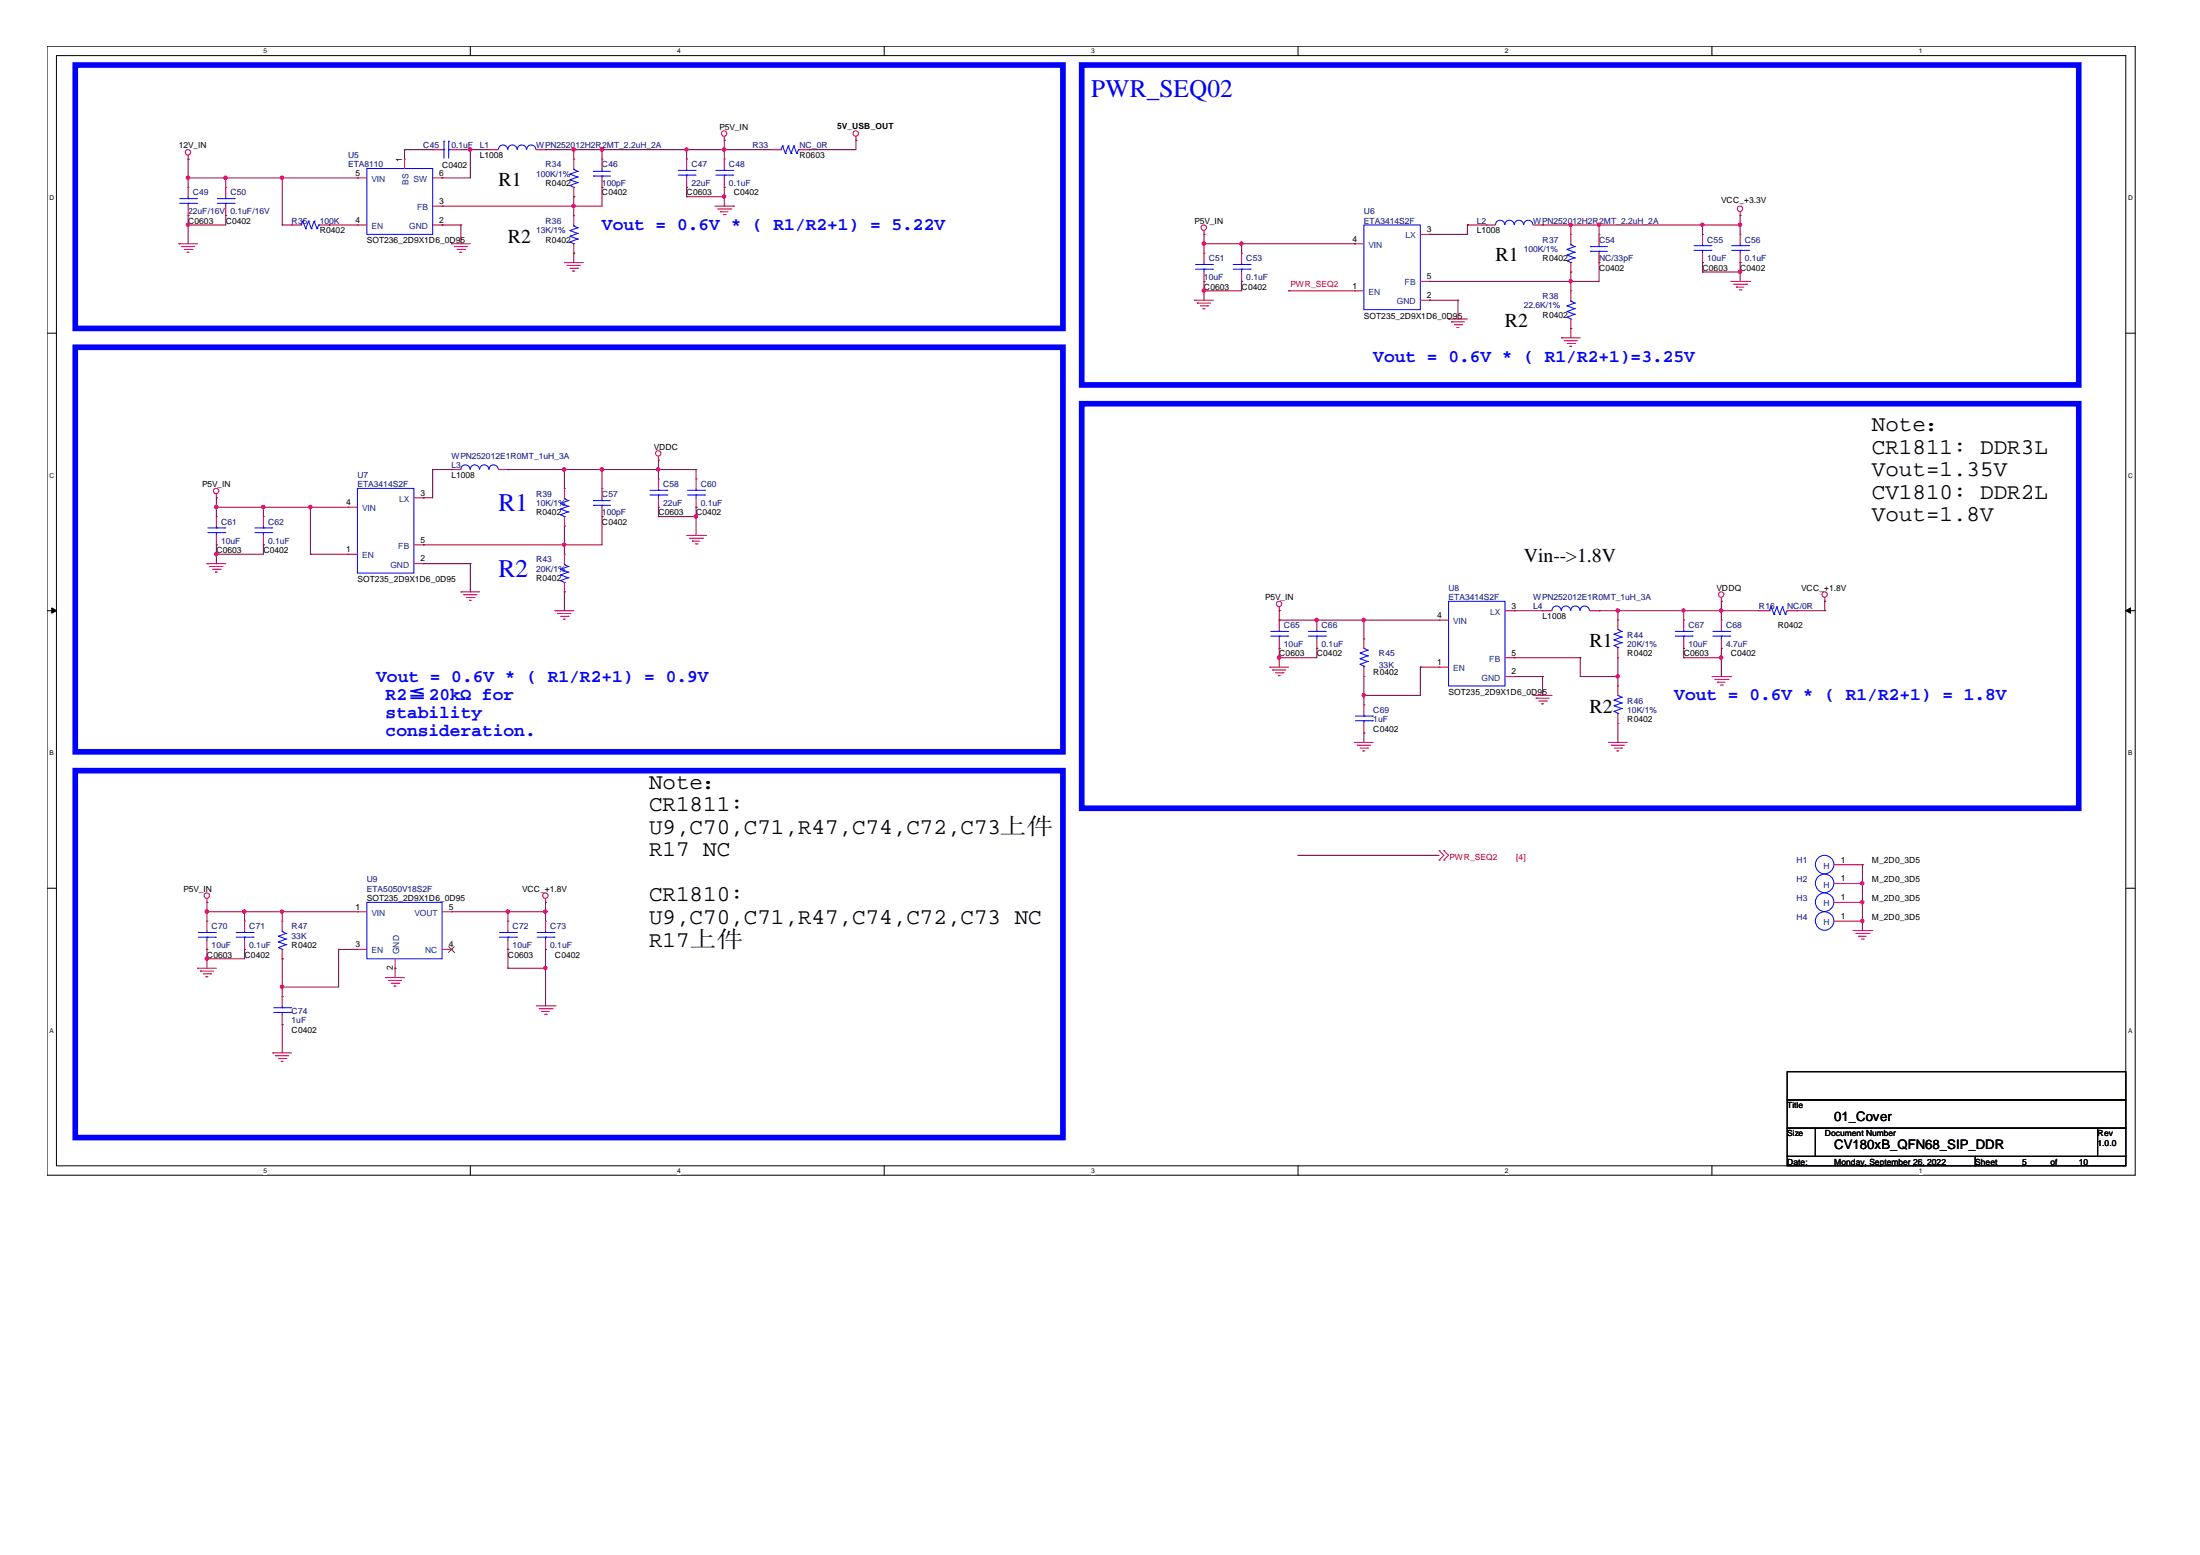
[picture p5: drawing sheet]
<svg xmlns="http://www.w3.org/2000/svg" width="297mm" height="210mm" viewBox="0 0 297 210" stroke-linecap="round" stroke-linejoin="round" font-family="sans-serif">
<path d="M6.3 6.2h282v152.4h-282zM7.6 7.5h279.4v149.9h-279.4z" fill="none" stroke="#000" stroke-width=".14"/>
<g fill="#fff">
<path d="M35.6 6.4h.5v1h-.5z"/>
<path d="M35.6 157.5h.5v1h-.5z"/>
</g>
<path d="M63.5 6.2v1.3M63.5 157.4v1.2" fill="none" stroke="#000" stroke-width=".14"/>
<g fill="#fff">
<path d="M91.4 6.4h.5v1h-.5z"/>
<path d="M91.4 157.5h.5v1h-.5z"/>
</g>
<path d="M119.4 6.2v1.3M119.4 157.4v1.2" fill="none" stroke="#000" stroke-width=".14"/>
<g fill="#fff">
<path d="M147.3 6.4h.5v1h-.5z"/>
<path d="M147.3 157.5h.5v1h-.5z"/>
</g>
<path d="M175.3 6.2v1.3M175.3 157.4v1.2" fill="none" stroke="#000" stroke-width=".14"/>
<g fill="#fff">
<path d="M203.2 6.4h.5v1h-.5z"/>
<path d="M203.2 157.5h.5v1h-.5z"/>
</g>
<path d="M231.1 6.2v1.3M231.1 157.4v1.2" fill="none" stroke="#000" stroke-width=".14"/>
<g fill="#fff">
<path d="M259.1 6.4h.5v1h-.5z"/>
<path d="M259.1 157.5h.5v1h-.5z"/>
<path d="M6.7 26.2h.6v1h-.6z"/>
<path d="M287.4 26.2h.6v1h-.6z"/>
<path d="M6.7 63.7h.6v1h-.6z"/>
<path d="M287.4 63.7h.6v1h-.6z"/>
</g>
<path d="M6.3 45h1.3M287 45h1.3" fill="none" stroke="#000" stroke-width=".14"/>
<g fill="#fff">
<path d="M6.7 101.1h.6v1.1h-.6z"/>
<path d="M287.4 101.1h.6v1.1h-.6z"/>
</g>
<path d="M6.3 82.4h1.3M287 82.4h1.3" fill="none" stroke="#000" stroke-width=".14"/>
<path d="M7 82.1l.6 .3-.6 .4zM287 82.4l.7-.3v.7z" fill="#000" stroke="#000" stroke-width=".14"/>
<g fill="#fff">
<path d="M6.7 138.6h.5v1h-.5z"/>
<path d="M287.4 138.6h.5v1h-.5z"/>
</g>
<path d="M6.3 119.9h1.3M287 119.9h1.3M241.3 144.7h45.7v3.8h-45.7zM241.3 148.5h45.7v3.8h-45.7zM241.3 152.3h3.8v3.8h-3.8zM241.3 156.1h25.4v1.3h-25.4zM245.1 152.3h38.1v3.8h-38.1zM266.7 156.1h20.3v1.3h-20.3zM283.2 152.3h3.8v3.8h-3.8z" fill="none" stroke="#000" stroke-width=".14"/>
<path d="M10.2 8.8h133.3v35.5h-133.3zM146 8.8h134.7v43.2h-134.7zM10.2 46.9h133.3v54.6h-133.3zM146 54.5h134.7v54.6h-134.7zM10.2 104h133.3v49.6h-133.3z" fill="none" stroke="#00f" stroke-width=".76"/>
<g fill="none" stroke="#f00" stroke-width=".14">
<path d="M97.8 18.9h.1M97.8 18.4v.5M115.6 18.9h.1M115.6 18.4v.5M24.1 32.9h.1M24.1 32.9h2.6M24.5 33.3h.1M24.5 33.3h1.8M24.9 33.7h1M25.3 34.1h.1M25.3 34.1h.2M25.4 21.5h.1"/>
<path d="M25.4 25.3h.1M25.4 29.1h.1M25.4 21v.5M25.4 25.3v1.3M25.4 27.8v1.3M25.9 33.7h.1M30.5 25.3h.1M30.5 29.1h.1M30.5 25.3v1.3M30.5 27.8v1.3M39.4 30.4h.1M39.4 30.4h1.2"/>
<path d="M43.2 30.4h1.2M44.4 30.4h.1M48.3 24h.1M48.3 30.4h.1M48.3 30.4h1.2M48.3 24h1.2M54.6 21.5h.1M54.6 21.5v1.2M58.4 20.2h.1M58.4 27.8h1.3M58.4 20.2h1.3M58.4 30.4h1.3"/>
<path d="M58.4 24h1.3M59.7 30.4h.1M59.7 27.8h.1M59.7 24h.1M61 32.9h.1M61 32.9h2.5M61 20.2h1.2M61.3 33.3h.1M61.3 33.3h1.8M61.7 33.7h1M62.1 34.1h.1M62.1 34.1h.3"/>
<path d="M62.2 20.2h.1M62.7 33.7h.1M66 20.2h.1M66 20.2h1.3M72.4 20.2h1.3M73.7 20.2h.1M76.2 35.4h.1M76.2 35.4h2.5M76.6 35.8h.1M76.6 35.8h1.8M77 36.2h1M77.3 36.6h.1"/>
<path d="M77.3 36.6h.3M77.5 34.2h.1M77.5 29.1h.1M77.5 26.6h.1M77.5 21.5h.1M77.5 21.5v1.2M77.5 25.3v1.3M77.5 29.1v1.3M77.5 32.9v1.3M78 36.2h.1M81.3 25.3h.1M81.3 21.5h.1"/>
<path d="M81.3 21.5v1.2M81.3 24v1.3M92.7 21.5h.1M92.7 25.3h.1M92.7 21.5v1.2M92.7 24v1.3M96.5 27.8h2.6M96.9 28.2h1.8M97.3 28.6h.1M97.3 28.6h1M97.7 29h.2M97.8 21.5h.1"/>
<path d="M97.8 25.3h.1M97.8 21.5v1.2M97.8 24v1.3M97.9 29h.1M98.7 28.2h.1M99.1 27.8h.1M104.1 20.2h.1M104.1 20.2h1.3M107.9 20.2h1.3M109.2 20.2h.1M162.6 31.6h.1M162.6 34.2h.1"/>
<path d="M162.6 38h.1M162.6 31.1v.5M162.6 34.2v1.2M162.6 36.7v1.3M167.6 34.2h.1M167.6 38h.1M167.6 34.2v1.2M167.6 36.7v1.3M182.9 39.3h.1M182.9 32.9h.1M182.9 32.9h1.2M182.9 39.3h1.2"/>
<path d="M191.8 38h1.2M191.8 31.6h1.2M193 31.6h.1M193 38h.1M200.7 30.4h.1M200.7 30.4h1.2M207 30.4h1.3M208.3 30.4h.1M212.1 36.7h.1M212.1 31.6h.1M212.1 39.3h.1M212.1 31.6v1.3"/>
<path d="M212.1 35.4v1.3M212.1 39.3v1.2M215.9 35.4h.1M215.9 31.6h.1M215.9 31.6v1.3M215.9 34.2v1.2M229.9 31.6h.1M229.9 35.4h.1M229.9 31.6v1.3M229.9 34.2v1.2M233.7 38h2.5M234.1 38.4h1.7"/>
<path d="M234.4 38.7h.1M234.4 38.7h1.1M234.8 39.1h.3M234.9 29.1h.1M234.9 31.6h.1M234.9 35.4h.1M234.9 28.6v.5M234.9 31.6v1.3M234.9 34.2v1.2M235.1 39.1h.1M235.8 38.4h.1M236.2 38h.1"/>
<path d="M161.3 40.5h.1M161.3 40.5h2.5M161.7 40.9h.1M161.7 40.9h1.7M162.1 41.3h1M162.4 41.7h.1M162.4 41.7h.3M163.1 41.3h.1M191.8 40.5h1.2M193 40.5h.1M195.6 43.1h.1M195.6 43.1h2.5"/>
<path d="M196 43.4h.1M196 43.4h1.7M196.3 43.8h1.1M196.7 44.2h.1M196.7 44.2h.3M197.4 43.8h.1M210.8 45.6h.1M210.8 45.6h2.6M211.2 46h.1M211.2 46h1.8M211.6 46.4h1M212 46.8h.1"/>
<path d="M212 46.8h.2M212.1 44.3h.1M212.1 43.1v1.2M212.6 46.4h.1M27.9 76.1h.1M27.9 76.1h2.6M28.3 76.5h.1M28.3 76.5h1.8M28.7 76.8h1M29.1 77.2h.1M29.1 77.2h.2M29.2 67.2h.1"/>
<path d="M29.2 69.7h.1M29.2 73.5h.1M29.2 66.7v.5M29.2 69.7v1.3M29.2 72.3v1.2M29.7 76.8h.1M35.6 69.7h.1M35.6 73.5h.1M35.6 69.7v1.3M35.6 72.3v1.2M47 74.8h.1M47 68.5h.1"/>
<path d="M47 74.8h1.3M47 68.5h1.3M55.9 76.1h1.2M55.9 67.2h1.2M55.9 73.5h1.2M57.1 76.1h.1M57.1 67.2h.1M57.1 73.5h.1M61 63.4h.1M61 63.4h1.2M62.2 79.9h.1M62.2 79.9h2.6"/>
<path d="M67.3 63.4h1.3M68.6 63.4h.1M76.2 79.9h.1M76.2 74.8h.1M76.2 71h.1M76.2 65.9h.1M76.2 65.9v1.3M76.2 69.7v1.3M76.2 74.8v1.3M76.2 78.6v1.3M81.3 69.7h.1M81.3 65.9h.1"/>
<path d="M81.3 65.9v1.3M81.3 68.5v1.2M88.9 62.1h.1M88.9 64.7h.1M88.9 68.5h.1M88.9 61.6v.5M88.9 64.7v1.2M88.9 67.2v1.3M92.7 72.3h2.5M93.1 72.7h1.8M93.5 73h.1M93.5 73h1"/>
<path d="M93.9 73.4h.2M94 64.7h.1M94 68.5h.1M94 64.7v1.2M94 67.2v1.3M94.1 73.4h.1M94.9 72.7h.1M95.2 72.3h.1M62.6 80.3h.1M62.6 80.3h1.8M63 80.7h1M63.4 81h.1"/>
<path d="M63.4 81h.2M64 80.7h.1M74.9 82.4h.1M74.9 82.4h2.6M75.3 82.8h.1M75.3 82.8h1.8M75.7 83.2h1M76.1 83.6h.1M76.1 83.6h.2M76.7 83.2h.1M171.4 90.1h.1M171.4 90.1h2.6"/>
<path d="M171.8 90.4h.1M171.8 90.4h1.8M172.2 90.8h1M172.6 91.2h.1M172.6 91.2h.2M172.7 82.4h.1M172.7 83.7h.1M172.7 87.5h.1M172.7 81.9v.5M172.7 83.7v1.3M172.7 86.2v1.3M173.2 90.8h.1"/>
<path d="M177.8 83.7h.1M177.8 87.5h.1M177.8 83.7v1.3M177.8 86.2v1.3M184.1 95.1h.1M184.1 98.9h.1M184.1 86.2h.1M184.1 91.3h.1M184.1 86.2v1.3M184.1 90.1v1.2M184.1 95.1v1.3M184.1 97.7v1.2"/>
<path d="M194.3 90.1h.1M194.3 83.7h.1M194.3 90.1h1.3M194.3 83.7h1.3M203.2 91.3h1.3M203.2 82.4h1.3M203.2 88.8h1.3M204.5 91.3h.1M204.5 82.4h.1M204.5 88.8h.1M207 93.9h.1M207 93.9h2.5"/>
<path d="M207.4 94.2h.1M207.4 94.2h1.8M207.8 94.6h1M208.2 95h.1M208.2 95h.2M208.3 82.4h.1M208.3 82.4h1.2M208.8 94.6h.1M214.6 82.4h1.3M215.9 82.4h.1M218.4 83.7h.1M218.4 88.8h.1"/>
<path d="M218.4 92.6h.1M218.4 97.7h.1M218.4 83.7v1.3M218.4 87.5v1.3M218.4 92.6v1.3M218.4 96.4v1.3M227.3 83.7h.1M227.3 87.5h.1M227.3 83.7v1.3M227.3 86.2v1.3M231.1 91.3h2.6M231.5 91.7h1.8"/>
<path d="M231.9 92.1h.1M231.9 92.1h1M232.3 92.5h.2M232.4 81.2h.1M232.4 83.7h.1M232.4 87.5h.1M232.4 80.7v.5M232.4 83.7v1.3M232.4 86.2v1.3M232.5 92.5h.1M233.3 91.7h.1M233.7 91.3h.1"/>
<path d="M237.5 82.4h.1M237.5 82.4h1.3M241.3 82.4h1.3M242.6 82.4h.1M246.4 81.2h.1M246.4 80.7v.5M182.9 100.2h.1M182.9 100.2h2.5M183.3 100.6h.1M183.3 100.6h1.7M183.6 101h1.1M184 101.4h.1"/>
<path d="M184 101.4h.3M184.7 101h.1M194.3 114.8h.1M194.3 116.1h.1M194.3 114.8l.6 .7-.6 .6M194.9 114.8h.1M194.9 116.1h.1M194.9 114.8l.7 .7-.7 .6M217.2 100.2h.1M217.2 100.2h2.5M217.6 100.6h.1M217.6 100.6h1.7"/>
<path d="M217.9 101h1M218.3 101.4h.1M218.3 101.4h.3M218.9 101h.1M247.6 119.3h3.9M247.6 116.7h3.9M251.5 119.3h.1M251.5 116.7h.1M26.7 130.7h.1M26.7 130.7h2.5M27.1 131.1h.1M27.1 131.1h1.7"/>
<path d="M27.4 131.5h1M27.8 131.8h.1M27.8 131.8h.3M27.9 121.8h.1M27.9 124.3h.1M27.9 128.2h.1M27.9 121.3v.5M27.9 124.3v1.3M27.9 126.9v1.3M28.4 131.5h.1M33 124.3h.1M33 128.2h.1"/>
<path d="M33 124.3v1.3M33 126.9v1.3M38.1 134.5h.1M38.1 138.3h.1M38.1 129.4h.1M38.1 124.3h.1M38.1 124.3v1.3M38.1 128.2v1.2M38.1 134.5v1.3M38.1 137v1.3M48.3 123.1h.1M48.3 128.2h.1"/>
<path d="M48.3 123.1h1.2M48.3 128.2h1.2M52.1 132h.1M52.1 132h2.5M52.5 132.3h.1M52.5 132.3h1.7M52.8 132.7h1M53.2 133.1h.1M53.2 133.1h.3M53.3 130.7h.1M53.3 129.4v1.3M53.8 132.7h.1"/>
<path d="M59.7 123.1h1.3M59.7 128.2h1.3M61 128.2h.1M61 123.1h.1M68.6 124.3h.1M68.6 128.2h.1M68.6 124.3v1.3M68.6 126.9v1.3M72.4 135.8h2.5M72.8 136.2h1.7M73.2 136.5h.1M73.2 136.5h1"/>
<path d="M73.5 136.9h.3M73.7 121.8h.1M73.7 124.3h.1M73.7 128.2h.1M73.7 121.3v.5M73.7 124.3v1.3M73.7 126.9v1.3M73.8 136.9h.1M74.5 136.2h.1M74.9 135.8h.1M247.6 124.3h3.9M247.6 121.8h3.9"/>
<path d="M250.2 125.6h2.5M250.6 126h1.7M251 126.4h.1M251 126.4h1M251.3 126.8h.3M251.5 124.3h.1M251.5 121.8h.1M251.6 126.8h.1M252.3 126h.1M252.7 125.6h.1M36.8 142.1h.1M36.8 142.1h2.6"/>
<path d="M37.2 142.5h.1M37.2 142.5h1.8M37.6 142.9h1M38 143.3h.1M38 143.3h.2M38.6 142.9h.1"/>
<circle cx="97.8" cy="18" r=".37"/>
<circle cx="115.5" cy="18" r=".37"/>
<circle cx="25.4" cy="20.6" r=".37"/>
<circle cx="162.5" cy="30.7" r=".37"/>
<circle cx="234.9" cy="28.2" r=".37"/>
<circle cx="29.2" cy="66.3" r=".37"/>
<circle cx="88.9" cy="61.2" r=".37"/>
<circle cx="172.7" cy="81.5" r=".37"/>
<circle cx="232.4" cy="80.3" r=".37"/>
<circle cx="246.4" cy="80.3" r=".37"/>
<circle cx="27.9" cy="120.9" r=".37"/>
<circle cx="73.6" cy="120.9" r=".37"/>
</g>
<g fill="none" stroke="#00f" stroke-width=".14">
<path d="M59.9 19.1h.1M59.9 19.1v2.3M60.6 19.1h.1M60.6 19.1v2.3M105.7 19.7h.1M105.7 19.7l.3 1M105.7 19.7l-.3 .5M106.4 19.7h.1M106.4 19.7l.4 1M106.4 19.7l-.4 1M107.2 19.7h.1M107.2 19.7l.4 1"/>
<path d="M107.2 19.7l-.4 1M24.3 27.4h2.2M24.3 26.8h2.2M25.4 26.8h.1M25.4 27.4h.1M25.4 26.6v.2M25.4 27.4v.4M26.5 27.4h.1M26.5 26.8h.1M29.3 27.4h2.3M29.3 26.8h2.3M30.5 26.8h.1"/>
<path d="M30.5 27.4h.1M30.5 26.6v.2M30.5 27.4v.4M31.6 27.4h.1M31.6 26.8h.1M40.6 30.4h.1M40.9 29.9h.1M40.9 29.9l.4 1M40.9 29.9l-.3 .5M41.3 30.9h.1M41.7 29.9h.1M41.7 29.9l.3 1"/>
<path d="M41.7 29.9l-.4 1M42 30.9h.1M42.4 29.9h.1M42.4 29.9l.4 1M42.4 29.9l-.4 1M42.8 30.9h.1M43.1 30.4h.1M43.1 30.4l-.3 .5M49.5 22.7h8.9v8.9h-8.9zM59.7 20.2h.2M59.9 20.2h.1M60.6 20.2h.1"/>
<path d="M60.6 20.2h.4M67.3 20.2a.61 .61 0 0 1 .6-.6 .61 .61 0 0 1 .6 .6M68.6 20.2a.61 .61 0 0 1 .6-.6 .61 .61 0 0 1 .6 .6M69.8 20.2a.61 .61 0 0 1 .7-.6 .61 .61 0 0 1 .6 .6M71.1 20.2a.61 .61 0 0 1 .6-.6 .61 .61 0 0 1 .6 .6M77 31.1h.1M77 31.9h.1M77 32.7h.1M77 23.5h.1M77 24.3h.1M77 25h.1M77 31.1l1 .4"/>
<path d="M77 31.9l1 .4M77 32.7l.5 .2M77 23.5l1 .4M77 24.3l1 .4M77 25l.5 .3M77.5 32.9h.1M77.5 30.5h.1M77.5 25.3h.1M77.5 22.9h.1M77.5 30.5l.5 .2M77.5 22.7v.2M77.5 30.4v.1"/>
<path d="M77.5 22.9l.5 .2M78 30.7h.1M78 31.5h.1M78 32.3h.1M78 23.1h.1M78 23.9h.1M78 24.7h.1M78 30.7l-1 .4M78 31.5l-1 .4M78 32.3l-1 .4M78 23.1l-1 .4M78 23.9l-1 .4"/>
<path d="M78 24.7l-1 .3M80.1 23.1h.1M80.1 23.8h.1M80.1 23.1h2.3M80.1 23.8h2.3M81.3 23.8h.1M81.3 23.1h.1M81.3 22.7v.4M81.3 23.8v.2M91.6 23.6h2.3M91.6 23h2.3M92.7 23h.1"/>
<path d="M92.7 23.6h.1M92.7 22.7v.3M92.7 23.6v.4M93.9 23.6h.1M93.9 23h.1M96.6 23.6h2.3M96.6 23h2.3M97.8 23h.1M97.8 23.6h.1M97.8 22.7v.3M97.8 23.6v.4M98.9 23.6h.1"/>
<path d="M98.9 23h.1M105.4 20.2h.1M106 20.7h.1M106.8 20.7h.1M107.6 20.7h.1M107.8 20.2h.1M107.8 20.2l-.2 .5M161.4 36.3h2.3M161.4 35.7h2.3M162.6 35.7h.1M162.6 36.3h.1M162.6 35.4v.3"/>
<path d="M162.6 36.3v.4M163.7 36.3h.1M163.7 35.7h.1M166.5 36.3h2.3M166.5 35.7h2.3M167.6 35.7h.1M167.6 36.3h.1M167.6 35.4v.3M167.6 36.3v.4M168.8 36.3h.1M168.8 35.7h.1M184.1 30.4h7.7v11.4h-7.7z"/>
<path d="M201.9 30.3a.61 .61 0 0 1 .6-.6 .61 .61 0 0 1 .7 .6M203.2 30.3a.61 .61 0 0 1 .6-.6 .61 .61 0 0 1 .6 .6M204.5 30.3a.61 .61 0 0 1 .6-.6 .61 .61 0 0 1 .6 .6M205.7 30.3a.61 .61 0 0 1 .7-.6 .61 .61 0 0 1 .6 .6M211.6 33.7h.1M211.6 34.4h.1M211.6 35.2h.1M211.6 33.7l1 .4M211.6 34.4l1 .4M211.6 35.2l.5 .2M212.1 35.4h.1M212.1 33h.1"/>
<path d="M212.1 33l.5 .3M212.1 32.9v.1M212.6 33.3h.1M212.6 34.1h.1M212.6 34.8h.1M212.6 33.3l-1 .4M212.6 34.1l-1 .3M212.6 34.8l-1 .4M214.8 33.3h.1M214.8 33.9h.1M214.8 33.3h2.2M214.8 33.9h2.2"/>
<path d="M215.9 33.9h.1M215.9 33.3h.1M215.9 32.9v.4M215.9 33.9v.3M228.7 33.8h2.3M228.7 33.2h2.3M229.9 33.2h.1M229.9 33.8h.1M229.9 32.9v.3M229.9 33.8v.4M231 33.8h.1M231 33.2h.1"/>
<path d="M233.8 33.8h2.3M233.8 33.2h2.3M234.9 33.2h.1M234.9 33.8h.1M234.9 32.9v.3M234.9 33.8v.4M236.1 33.8h.1M236.1 33.2h.1M211.6 41.3h.1M211.6 42.1h.1M211.6 42.8h.1M211.6 41.3l1 .4"/>
<path d="M211.6 42.1l1 .3M211.6 42.8l.5 .3M212.1 43.1h.1M212.1 40.7h.1M212.1 40.5v.2M212.1 40.7l.5 .2M212.6 40.9h.1M212.6 41.7h.1M212.6 42.4h.1M212.6 40.9l-1 .4M212.6 41.7l-1 .4M212.6 42.4l-1 .4"/>
<path d="M28.1 71.9h2.3M28.1 71.3h2.3M29.2 71.3h.1M29.2 71.9h.1M29.2 71v.3M29.2 71.9v.4M30.4 71.9h.1M30.4 71.3h.1M34.4 71.9h2.3M34.4 71.3h2.3M35.6 71.3h.1M35.6 71.9h.1"/>
<path d="M35.6 71v.3M35.6 71.9v.4M36.7 71.9h.1M36.7 71.3h.1M48.3 65.9h7.6v11.5h-7.6zM62.2 63.3a.61 .61 0 0 1 .6-.5 .61 .61 0 0 1 .7 .5M63.5 63.3a.61 .61 0 0 1 .6-.5 .61 .61 0 0 1 .6 .5M64.8 63.3a.61 .61 0 0 1 .6-.5 .61 .61 0 0 1 .6 .5M66 63.3a.61 .61 0 0 1 .7-.5 .61 .61 0 0 1 .6 .5M75.7 76.8h.1M75.7 77.6h.1M75.7 78.4h.1"/>
<path d="M75.7 68h.1M75.7 68.7h.1M75.7 69.5h.1M75.7 76.8l1 .4M75.7 77.6l1 .4M75.7 78.4l.5 .2M75.7 68l1 .3M75.7 68.7l1 .4M75.7 69.5l.5 .2M76.2 78.6h.1M76.2 76.2h.1M76.2 69.7h.1"/>
<path d="M76.2 67.3h.1M76.2 76.2l.5 .3M76.2 67.2v.1M76.2 76.1v.1M76.2 67.3l.5 .3M76.7 76.5h.1M76.7 77.2h.1M76.7 78h.1M76.7 67.6h.1M76.7 68.3h.1M76.7 69.1h.1M76.7 76.5l-1 .3"/>
<path d="M76.7 77.2l-1 .4M76.7 78l-1 .4M76.7 67.6l-1 .4M76.7 68.3l-1 .4M76.7 69.1l-1 .4M80.1 67.6h.1M80.1 68.2h.1M80.1 67.6h2.3M80.1 68.2h2.3M81.3 68.2h.1M81.3 67.6h.1M81.3 67.2v.4"/>
<path d="M81.3 68.2v.3M87.8 66.8h2.2M87.8 66.2h2.2M88.9 66.2h.1M88.9 66.8h.1M88.9 65.9v.3M88.9 66.8v.4M90 66.8h.1M90 66.2h.1M92.8 66.8h2.3M92.8 66.2h2.3M94 66.2h.1"/>
<path d="M94 66.8h.1M94 65.9v.3M94 66.8v.4M95.1 66.8h.1M95.1 66.2h.1M171.6 85.9h2.3M171.6 85.2h2.3M172.7 85.2h.1M172.7 85.9h.1M172.7 85v.2M172.7 85.9v.3M173.9 85.9h.1"/>
<path d="M173.9 85.2h.1M176.7 85.9h2.2M176.7 85.2h2.2M177.8 85.2h.1M177.8 85.9h.1M177.8 85v.2M177.8 85.9v.3M178.9 85.9h.1M178.9 85.2h.1M183 97.3h2.3M183 96.7h2.3M183.6 89.7h.1"/>
<path d="M183.6 88.9h.1M183.6 88.2h.1M183.6 89.7l.5 .2M183.6 88.9l1.1 .4M183.6 88.2l1.1 .3M184.1 96.7h.1M184.1 97.3h.1M184.1 87.5h.1M184.1 89.9h.1M184.1 89.9v.2M184.1 96.4v.3M184.1 97.3v.4"/>
<path d="M184.1 87.5l.6 .3M184.7 89.3h.1M184.7 88.5h.1M184.7 87.8h.1M184.7 89.3l-1.1 .4M184.7 88.5l-1.1 .4M184.7 87.8l-1.1 .4M185.3 97.3h.1M185.3 96.7h.1M195.6 81.2h7.6v11.4h-7.6zM209.5 82.4a.61 .61 0 0 1 .7-.6 .61 .61 0 0 1 .6 .6M210.8 82.4a.61 .61 0 0 1 .6-.6 .61 .61 0 0 1 .6 .6"/>
<path d="M212.1 82.4a.61 .61 0 0 1 .6-.6 .61 .61 0 0 1 .6 .6M213.4 82.4a.61 .61 0 0 1 .6-.6 .61 .61 0 0 1 .6 .6M217.9 87.1h.1M217.9 86.4h.1M217.9 85.6h.1M217.9 96h.1M217.9 95.3h.1M217.9 94.5h.1M217.9 87.1l.5 .3M217.9 86.4l1 .4M217.9 85.6l1 .4M217.9 96l.5 .3"/>
<path d="M217.9 95.3l1 .3M217.9 94.5l1 .4M218.4 85h.1M218.4 87.4h.1M218.4 93.9h.1M218.4 96.3h.1M218.4 85l.5 .2M218.4 87.4v.1M218.4 96.3v.1M218.4 93.9l.5 .2M218.9 86.8h.1M218.9 86h.1"/>
<path d="M218.9 85.2h.1M218.9 95.6h.1M218.9 94.9h.1M218.9 94.1h.1M218.9 86.8l-1 .3M218.9 86l-1 .4M218.9 85.2l-1 .4M218.9 95.6l-1 .4M218.9 94.9l-1 .4M218.9 94.1l-1 .4M226.2 85.9h2.3M226.2 85.2h2.3"/>
<path d="M227.3 85.2h.1M227.3 85.9h.1M227.3 85v.2M227.3 85.9v.3M228.5 85.9h.1M228.5 85.2h.1M231.3 85.9h2.3M231.3 85.2h2.3M232.4 85.2h.1M232.4 85.9h.1M232.4 85v.2M232.4 85.9v.3"/>
<path d="M233.6 85.9h.1M233.6 85.2h.1M238.8 82.4h.1M238.9 82.4h.1M239.1 81.9h.1M239.1 81.9l-.2 .5M239.1 81.9l.4 1M239.5 82.9h.1M239.9 81.9h.1M239.9 81.9l-.4 1M239.9 81.9l.4 1M240.3 82.9h.1"/>
<path d="M240.7 81.9h.1M240.7 81.9l-.4 1M240.7 81.9l.3 1M241 82.9h.1M241.3 82.4h.1M241.3 82.4l-.3 .5M26.8 126.5h2.3M26.8 125.9h2.3M27.9 125.9h.1M27.9 126.5h.1M27.9 125.6v.3M27.9 126.5v.4"/>
<path d="M29.1 126.5h.1M29.1 125.9h.1M31.9 126.5h2.3M31.9 125.9h2.3M33 125.9h.1M33 126.5h.1M33 125.6v.3M33 126.5v.4M34.2 126.5h.1M34.2 125.9h.1M37 136.7h2.2M37 136h2.2"/>
<path d="M37.6 126.4h.1M37.6 127.1h.1M37.6 127.9h.1M37.6 126.4l1 .4M37.6 127.1l1 .4M37.6 127.9l.5 .3M38.1 136h.1M38.1 136.7h.1M38.1 128.2h.1M38.1 125.7h.1M38.1 125.6v.1M38.1 135.8v.2"/>
<path d="M38.1 136.7v.3M38.1 125.7l.5 .3M38.6 126h.1M38.6 126.8h.1M38.6 127.5h.1M38.6 126l-1 .4M38.6 126.8l-1 .3M38.6 127.5l-1 .4M39.2 136.7h.1M39.2 136h.1M49.5 121.8h10.2v7.6h-10.2zM67.4 126.5h2.3"/>
<path d="M67.4 125.9h2.3M68.6 125.9h.1M68.6 126.5h.1M68.6 125.6v.3M68.6 126.5v.4M69.7 126.5h.1M69.7 125.9h.1M72.5 126.5h2.3M72.5 125.9h2.3M73.7 125.9h.1M73.7 126.5h.1M73.7 125.6v.3"/>
<path d="M73.7 126.5v.4M74.8 126.5h.1M74.8 125.9h.1"/>
<circle cx="246.4" cy="116.7" r="1.25"/>
<circle cx="246.4" cy="119.2" r="1.25"/>
<circle cx="246.4" cy="121.8" r="1.25"/>
<circle cx="246.4" cy="124.3" r="1.25"/>
</g>
<path d="M60.6 127.8l.8 .8M61.3 127.8l-.8 .8" fill="none" stroke="#804000" stroke-width=".14"/>
<g fill="none" stroke="#800040" stroke-width=".14">
<path d="M97.8 18.9h.1M97.8 18.9v2.6M115.6 18.9h.1M115.6 18.9v1.3h-6.4M25.4 21.5h.1M25.4 24h.1M25.4 29.1h.1M25.4 30.4h.1M25.4 21.5v3.8M25.4 29.1v3.8M25.4 24h22.9M30.5 24h.1"/>
<path d="M30.5 29.1h.1M30.5 24v1.3M30.5 29.1v1.3h-5.1M38.1 24h.1M38.1 30.4h.1M38.1 30.4h1.3M38.1 24v6.4M44.4 30.4h.1M44.4 30.4h3.9M54.6 20.2h.1M54.6 20.2h3.8M54.6 20.2v1.3"/>
<path d="M59.7 24h.1M59.7 27.8h.1M59.7 30.4h.1M59.7 30.4h2.5M62.2 30.4h.1M62.2 20.2h3.8M62.2 30.4v2.5M63.5 20.2h.1M63.5 20.2v3.8h-3.8M73.7 20.2h.1M73.7 20.2h30.4M77.5 20.2h.1"/>
<path d="M77.5 26.6h.1M77.5 27.8h.1M77.5 34.2h.1M77.5 20.2v1.3M77.5 26.6v2.5M77.5 34.2v1.2M81.3 20.2h.1M81.3 25.3h.1M81.3 20.2v1.3M81.3 25.3v2.5h-21.6M92.7 20.2h.1M92.7 25.3h.1"/>
<path d="M92.7 26.6h.1M92.7 20.2v1.3M92.7 25.3v1.3M92.7 26.6h5.1M97.8 20.2h.1M97.8 25.3h.1M97.8 26.6h.1M97.8 25.3v2.5M109.2 20.2h.1M162.6 31.6h.1M162.6 32.9h.1M162.6 38h.1"/>
<path d="M162.6 39.3h.1M162.6 31.6v2.6M162.6 38v2.5M162.6 32.9h20.3M167.6 38h.1M167.6 32.9h.1M167.6 38v1.3h-5M167.6 32.9v1.3M174 39.3h.1M174 39.3h8.9M182.9 32.9h.1M193 31.6h.1"/>
<path d="M193 38h.1M198.1 30.4h.1M198.1 30.4h2.6M198.1 30.4v1.2h-5.1M208.3 30.4h.1M208.3 30.4h26.6M212.1 30.4h.1M212.1 36.7h.1M212.1 38h.1M212.1 30.4v1.2M212.1 36.7v2.6M215.9 30.4h.1"/>
<path d="M215.9 35.4h.1M215.9 30.4v1.2M215.9 35.4v2.6h-22.9M229.9 30.4h.1M229.9 35.4h.1M229.9 36.7h.1M229.9 30.4v1.2M229.9 35.4v1.3M229.9 36.7h5M234.9 29.1h.1M234.9 30.4h.1M234.9 35.4h.1"/>
<path d="M234.9 36.7h.1M234.9 29.1v2.5M234.9 35.4v2.6M193 40.5h.1M193 40.5h3.8M196.8 40.5h.1M196.8 40.5v2.6M212.1 44.3h.1M212.1 44.3v1.3M29.2 67.2h.1M29.2 68.5h.1M29.2 73.5h.1"/>
<path d="M29.2 74.8h.1M29.2 67.2v2.5M29.2 73.5v2.6M29.2 68.5h17.8M35.6 68.5h.1M35.6 73.5h.1M35.6 68.5v1.2M35.6 73.5v1.3h-6.4M41.9 68.5h.1M41.9 74.8h.1M41.9 68.5v6.3M41.9 74.8h5.1"/>
<path d="M57.1 67.2h.1M57.1 73.5h.1M57.1 76.1h.1M57.1 76.1h6.4M58.4 63.4h.1M58.4 63.4v3.8h-1.3M58.4 63.4h2.6M61 63.4h.1M63.5 76.1h.1M63.5 76.1v3.8M68.6 63.4h.1M68.6 63.4h25.4"/>
<path d="M76.2 63.4h.1M76.2 71h.1M76.2 73.5h.1M76.2 79.9h.1M76.2 63.4v2.5M76.2 71v3.8M76.2 79.9v2.5M81.3 63.4h.1M81.3 69.7h.1M81.3 63.4v2.5M81.3 69.7v3.8h-24.2M88.9 62.1h.1"/>
<path d="M88.9 63.4h.1M88.9 68.5h.1M88.9 69.7h.1M88.9 62.1v2.6M88.9 68.5v1.2M88.9 69.7h5.1M94 63.4h.1M94 68.5h.1M94 69.7h.1M94 63.4v1.3M94 68.5v3.8M172.7 82.4h.1"/>
<path d="M172.7 83.7h.1M172.7 87.5h.1M172.7 88.8h.1M172.7 82.4v1.3M172.7 87.5v2.6M172.7 83.7h21.6M177.8 83.7h.1M177.8 87.5h.1M177.8 87.5v1.3h-5.1M184.1 83.7h.1M184.1 93.9h.1M184.1 98.9h.1"/>
<path d="M184.1 83.7v2.5M184.1 91.3v3.8M184.1 98.9v1.3M191.8 90.1h.1M191.8 90.1h2.5M191.8 90.1v3.8h-7.7M204.5 82.4h.1M204.5 88.8h.1M204.5 91.3h.1M204.5 82.4h3.8M204.5 88.8h8.9M204.5 91.3h3.8"/>
<path d="M208.3 91.3h.1M208.3 91.3v2.6M213.4 88.8h.1M213.4 91.3h.1M213.4 88.8v2.5M213.4 91.3h5M215.9 82.4h.1M215.9 82.4h21.6M218.4 82.4h.1M218.4 91.3h.1M218.4 82.4v1.3M218.4 88.8v3.8"/>
<path d="M218.4 97.7v2.5M227.3 82.4h.1M227.3 87.5h.1M227.3 88.8h.1M227.3 82.4v1.3M227.3 87.5v1.3M227.3 88.8h5.1M232.4 81.2h.1M232.4 82.4h.1M232.4 87.5h.1M232.4 88.8h.1M232.4 81.2v2.5"/>
<path d="M232.4 87.5v3.8M242.6 82.4h3.8M246.4 82.4h.1M246.4 81.2h.1M246.4 81.2v1.2M175.3 115.5h.1M175.3 115.5h19M218.4 100.2h.1M251.5 116.7h.1M251.5 119.3h.1M251.5 116.7v8.9M27.9 121.8h.1"/>
<path d="M27.9 123.1h.1M27.9 128.2h.1M27.9 129.4h.1M27.9 121.8v2.5M27.9 128.2v2.5M27.9 123.1h20.4M33 123.1h.1M33 128.2h.1M33 123.1v1.2M33 128.2v1.2h-5.1M38.1 123.1h.1M38.1 129.4h.1"/>
<path d="M38.1 133.2h.1M38.1 138.3h.1M38.1 123.1v1.2M38.1 129.4v5.1M38.1 138.3v3.8M45.7 128.2h.1M45.7 128.2v5h-7.6M45.7 128.2h2.6M53.3 130.7h.1M53.3 130.7v1.3M61 123.1h12.7M68.6 123.1h.1"/>
<path d="M68.6 128.2h.1M68.6 130.7h.1M68.6 123.1v1.2M68.6 128.2v2.5M68.6 130.7h5.1M73.7 121.8h.1M73.7 123.1h.1M73.7 128.2h.1M73.7 130.7h.1M73.7 121.8v2.5M73.7 128.2v7.6M251.5 121.8h.1"/>
<path d="M251.5 124.3h.1"/>
</g>
<g fill="#f0f" stroke="#f0f" stroke-width=".14">
<path d="M25.2 23.8h.3l.1 .2-.1 .1-.1 .1-.2-.1z" fill-rule="evenodd"/>
<path d="M30.3 23.8h.3l.1 .2-.1 .1-.2 .1-.1-.1z" fill-rule="evenodd"/>
<path d="M25.2 30.2h.3l.1 .1-.1 .2-.1 .1-.2-.1z" fill-rule="evenodd"/>
<path d="M63.3 20h.3l.1 .2-.1 .1-.1 .1-.2-.1z" fill-rule="evenodd"/>
<path d="M81.1 20h.3l.1 .2-.1 .1-.2 .1-.1-.1z" fill-rule="evenodd"/>
<path d="M77.3 20h.3l.1 .2-.1 .1-.2 .1-.1-.1z" fill-rule="evenodd"/>
<path d="M97.6 20h.3l.1 .2-.1 .1-.2 .1-.1-.1z" fill-rule="evenodd"/>
<path d="M92.5 20h.3l.1 .2-.1 .1-.1 .1-.2-.1z" fill-rule="evenodd"/>
<path d="M37.9 23.8h.3l.1 .2-.1 .1-.1 .1-.2-.1z" fill-rule="evenodd"/>
<path d="M97.6 26.4h.3l.1 .1-.1 .2-.2 .1-.1-.1z" fill-rule="evenodd"/>
<path d="M77.3 27.6h.3l.1 .2-.1 .2h-.2h-.1z" fill-rule="evenodd"/>
<path d="M218.2 82.2h.4l.1 .2-.1 .2h-.2h-.2z" fill-rule="evenodd"/>
<path d="M232.2 82.2h.3l.1 .2-.1 .2h-.1h-.2z" fill-rule="evenodd"/>
<path d="M184 83.5h.3l.1 .2-.1 .1-.2 .1-.1-.1z" fill-rule="evenodd"/>
<path d="M177.6 83.5h.3l.1 .2-.1 .1-.1 .1-.2-.1z" fill-rule="evenodd"/>
<path d="M172.5 88.6h.4v.1v.2l-.2 .1-.2-.1z" fill-rule="evenodd"/>
<path d="M232.2 88.6h.3l.1 .1-.1 .2-.1 .1-.2-.1z" fill-rule="evenodd"/>
<path d="M218.2 91.1h.4l.1 .2-.1 .2h-.2h-.2z" fill-rule="evenodd"/>
<path d="M184 93.7h.3l.1 .1-.1 .2-.2 .1-.1-.1z" fill-rule="evenodd"/>
<path d="M227.1 82.2h.4v.2v.2h-.2h-.2z" fill-rule="evenodd"/>
<path d="M81.1 63.2h.3l.1 .1-.1 .2-.2 .1-.1-.1z" fill-rule="evenodd"/>
<path d="M76 63.2h.3l.1 .1-.1 .2-.1 .1-.2-.1z" fill-rule="evenodd"/>
<path d="M88.7 63.2h.3l.1 .1-.1 .2-.1 .1-.2-.1z" fill-rule="evenodd"/>
<path d="M29 68.3h.3l.1 .1-.1 .2-.1 .1-.2-.1z" fill-rule="evenodd"/>
<path d="M35.4 68.3h.3l.1 .1-.1 .2-.2 .1-.1-.1z" fill-rule="evenodd"/>
<path d="M41.7 68.3h.3l.1 .1-.1 .2-.1 .1-.2-.1z" fill-rule="evenodd"/>
<path d="M29 74.6h.3l.1 .2-.1 .1-.1 .1-.2-.1z" fill-rule="evenodd"/>
<path d="M76 73.4h.3l.1 .1-.1 .2-.1 .1-.2-.1z" fill-rule="evenodd"/>
<path d="M211.9 30.2h.3l.1 .1-.1 .2-.2 .1-.1-.1z" fill-rule="evenodd"/>
<path d="M167.4 32.7h.4l.1 .2-.1 .1-.2 .1-.2-.1z" fill-rule="evenodd"/>
<path d="M162.4 32.7h.3l.1 .2-.1 .1-.2 .1-.1-.1z" fill-rule="evenodd"/>
<path d="M211.9 37.8h.3l.1 .1-.1 .2-.2 .1-.1-.1z" fill-rule="evenodd"/>
<path d="M162.4 39.1h.3l.1 .1-.1 .2-.2 .1-.1-.1z" fill-rule="evenodd"/>
<path d="M234.8 30.2h.3l.1 .1-.1 .2-.2 .1-.1-.1z" fill-rule="evenodd"/>
<path d="M234.8 36.5h.3l.1 .2-.1 .1-.2 .1-.1-.1z" fill-rule="evenodd"/>
<path d="M229.7 30.2h.3l.1 .1-.1 .2-.2 .1-.1-.1z" fill-rule="evenodd"/>
<path d="M215.7 30.2h.3l.1 .1-.1 .2-.1 .1-.2-.1z" fill-rule="evenodd"/>
<path d="M93.8 69.5h.3l.1 .2-.1 .2h-.2h-.1z" fill-rule="evenodd"/>
<path d="M251.3 121.6h.3l.1 .2-.1 .1-.2 .1-.1-.1z" fill-rule="evenodd"/>
<path d="M251.3 119.1h.3l.1 .1-.1 .2-.2 .1-.1-.1z" fill-rule="evenodd"/>
<path d="M251.3 124.2h.3l.1 .1-.1 .2-.2 .1-.1-.1z" fill-rule="evenodd"/>
<path d="M27.7 122.9h.4l.1 .1-.1 .2-.2 .1-.2-.1z" fill-rule="evenodd"/>
<path d="M32.8 122.9h.4v.1v.2l-.2 .1-.2-.1z" fill-rule="evenodd"/>
<path d="M37.9 122.9h.3l.1 .1-.1 .2-.1 .1-.2-.1z" fill-rule="evenodd"/>
<path d="M73.5 122.9h.3l.1 .1-.1 .2-.2 .1-.1-.1z" fill-rule="evenodd"/>
<path d="M68.4 122.9h.3l.1 .1-.1 .2-.2 .1-.1-.1z" fill-rule="evenodd"/>
<path d="M27.7 129.2h.4l.1 .2-.1 .2h-.2h-.2z" fill-rule="evenodd"/>
<path d="M73.5 130.5h.3l.1 .2-.1 .1-.2 .1-.1-.1z" fill-rule="evenodd"/>
<path d="M37.9 133h.3l.1 .2-.1 .2h-.1h-.2z" fill-rule="evenodd"/>
<path d="M25.2 23.8h.3l.1 .2-.1 .1-.1 .1-.2-.1z" fill-rule="evenodd"/>
<path d="M30.3 23.8h.3l.1 .2-.1 .1-.2 .1-.1-.1z" fill-rule="evenodd"/>
<path d="M25.2 30.2h.3l.1 .1-.1 .2-.1 .1-.2-.1z" fill-rule="evenodd"/>
<path d="M63.3 20h.3l.1 .2-.1 .1-.1 .1-.2-.1z" fill-rule="evenodd"/>
<path d="M81.1 20h.3l.1 .2-.1 .1-.2 .1-.1-.1z" fill-rule="evenodd"/>
<path d="M77.3 20h.3l.1 .2-.1 .1-.2 .1-.1-.1z" fill-rule="evenodd"/>
<path d="M97.6 20h.3l.1 .2-.1 .1-.2 .1-.1-.1z" fill-rule="evenodd"/>
<path d="M92.5 20h.3l.1 .2-.1 .1-.1 .1-.2-.1z" fill-rule="evenodd"/>
<path d="M37.9 23.8h.3l.1 .2-.1 .1-.1 .1-.2-.1z" fill-rule="evenodd"/>
<path d="M97.6 26.4h.3l.1 .1-.1 .2-.2 .1-.1-.1z" fill-rule="evenodd"/>
<path d="M77.3 27.6h.3l.1 .2-.1 .2h-.2h-.1z" fill-rule="evenodd"/>
<path d="M218.2 82.2h.4l.1 .2-.1 .2h-.2h-.2z" fill-rule="evenodd"/>
<path d="M232.2 82.2h.3l.1 .2-.1 .2h-.1h-.2z" fill-rule="evenodd"/>
<path d="M184 83.5h.3l.1 .2-.1 .1-.2 .1-.1-.1z" fill-rule="evenodd"/>
<path d="M177.6 83.5h.3l.1 .2-.1 .1-.1 .1-.2-.1z" fill-rule="evenodd"/>
<path d="M172.5 88.6h.4v.1v.2l-.2 .1-.2-.1z" fill-rule="evenodd"/>
<path d="M232.2 88.6h.3l.1 .1-.1 .2-.1 .1-.2-.1z" fill-rule="evenodd"/>
<path d="M218.2 91.1h.4l.1 .2-.1 .2h-.2h-.2z" fill-rule="evenodd"/>
<path d="M184 93.7h.3l.1 .1-.1 .2-.2 .1-.1-.1z" fill-rule="evenodd"/>
<path d="M227.1 82.2h.4v.2v.2h-.2h-.2z" fill-rule="evenodd"/>
<path d="M81.1 63.2h.3l.1 .1-.1 .2-.2 .1-.1-.1z" fill-rule="evenodd"/>
<path d="M76 63.2h.3l.1 .1-.1 .2-.1 .1-.2-.1z" fill-rule="evenodd"/>
<path d="M88.7 63.2h.3l.1 .1-.1 .2-.1 .1-.2-.1z" fill-rule="evenodd"/>
<path d="M29 68.3h.3l.1 .1-.1 .2-.1 .1-.2-.1z" fill-rule="evenodd"/>
<path d="M35.4 68.3h.3l.1 .1-.1 .2-.2 .1-.1-.1z" fill-rule="evenodd"/>
<path d="M41.7 68.3h.3l.1 .1-.1 .2-.1 .1-.2-.1z" fill-rule="evenodd"/>
<path d="M29 74.6h.3l.1 .2-.1 .1-.1 .1-.2-.1z" fill-rule="evenodd"/>
<path d="M76 73.4h.3l.1 .1-.1 .2-.1 .1-.2-.1z" fill-rule="evenodd"/>
<path d="M211.9 30.2h.3l.1 .1-.1 .2-.2 .1-.1-.1z" fill-rule="evenodd"/>
<path d="M167.4 32.7h.4l.1 .2-.1 .1-.2 .1-.2-.1z" fill-rule="evenodd"/>
<path d="M162.4 32.7h.3l.1 .2-.1 .1-.2 .1-.1-.1z" fill-rule="evenodd"/>
<path d="M211.9 37.8h.3l.1 .1-.1 .2-.2 .1-.1-.1z" fill-rule="evenodd"/>
<path d="M162.4 39.1h.3l.1 .1-.1 .2-.2 .1-.1-.1z" fill-rule="evenodd"/>
<path d="M234.8 30.2h.3l.1 .1-.1 .2-.2 .1-.1-.1z" fill-rule="evenodd"/>
<path d="M234.8 36.5h.3l.1 .2-.1 .1-.2 .1-.1-.1z" fill-rule="evenodd"/>
<path d="M229.7 30.2h.3l.1 .1-.1 .2-.2 .1-.1-.1z" fill-rule="evenodd"/>
<path d="M215.7 30.2h.3l.1 .1-.1 .2-.1 .1-.2-.1z" fill-rule="evenodd"/>
<path d="M93.8 69.5h.3l.1 .2-.1 .2h-.2h-.1z" fill-rule="evenodd"/>
<path d="M251.3 121.6h.3l.1 .2-.1 .1-.2 .1-.1-.1z" fill-rule="evenodd"/>
<path d="M251.3 119.1h.3l.1 .1-.1 .2-.2 .1-.1-.1z" fill-rule="evenodd"/>
<path d="M251.3 124.2h.3l.1 .1-.1 .2-.2 .1-.1-.1z" fill-rule="evenodd"/>
<path d="M27.7 122.9h.4l.1 .1-.1 .2-.2 .1-.2-.1z" fill-rule="evenodd"/>
<path d="M32.8 122.9h.4v.1v.2l-.2 .1-.2-.1z" fill-rule="evenodd"/>
<path d="M37.9 122.9h.3l.1 .1-.1 .2-.1 .1-.2-.1z" fill-rule="evenodd"/>
<path d="M73.5 122.9h.3l.1 .1-.1 .2-.2 .1-.1-.1z" fill-rule="evenodd"/>
<path d="M68.4 122.9h.3l.1 .1-.1 .2-.2 .1-.1-.1z" fill-rule="evenodd"/>
<path d="M27.7 129.2h.4l.1 .2-.1 .2h-.2h-.2z" fill-rule="evenodd"/>
<path d="M73.5 130.5h.3l.1 .2-.1 .1-.2 .1-.1-.1z" fill-rule="evenodd"/>
<path d="M37.9 133h.3l.1 .2-.1 .2h-.1h-.2z" fill-rule="evenodd"/>
</g>
<g font-size="3.4" fill="#00f">
<text x="147.3" y="13.1">PWR_SEQ02</text>
<text x="67.3" y="69">R1</text>
<text x="67.3" y="77.9">R2</text>
</g>
<g font-size="3">
<text x="252.7" y="58.2">Note：</text>
<text x="252.7" y="61.2">CR1811: DDR3L</text>
<text x="252.7" y="64.3">Vout=1.35V</text>
<text x="252.7" y="67.3">CV1810: DDR2L</text>
<text x="252.7" y="70.4">Vout=1.8V</text>
<text x="87.6" y="106.4">Note：</text>
<text x="87.6" y="109.5">CR1811:</text>
<text x="87.6" y="112.5">U9,C70,C71,R47,C74,C72,C73上件</text>
<text x="87.6" y="115.6">R17 NC</text>
<text x="87.6" y="121.7">CR1810:</text>
<text x="87.6" y="124.7">U9,C70,C71,R47,C74,C72,C73 NC</text>
<text x="87.6" y="127.8">R17上件</text>
</g>
<g font-size="2.7">
<text x="67.3" y="25.1">R1</text>
<text x="68.6" y="32.7">R2</text>
<text x="201.9" y="35.3">R1</text>
<text x="203.2" y="44.2">R2</text>
<text x="205.7" y="75.9">Vin--&gt;1.8V</text>
<text x="214.6" y="87.3">R1</text>
<text x="214.6" y="96.2">R2</text>
</g>
<g font-size="2.4" fill="#00f">
<text x="81.3" y="31">Vout = 0.6V * ( R1/R2+1) = 5.22V</text>
<text x="185.4" y="48.8">Vout = 0.6V * ( R1/R2+1)=3.25V</text>
<text x="50.8" y="92">Vout = 0.6V * ( R1/R2+1) = 0.9V</text>
<text x="52.1" y="94.5">R2≦20kΩ for</text>
<text x="226.1" y="94.5">Vout = 0.6V * ( R1/R2+1) = 1.8V</text>
<text x="52.1" y="97">stability</text>
<text x="52.1" y="99.4">consideration.</text>
</g>
<g font-size="1.8">
<text x="247.6" y="155.2">CV180xB_QFN68_SIP_DDR</text>
<text x="247.6" y="151.4">01_Cover</text>
</g>
<g font-size="1.1">
<text x="97.2" y="17.5">P5V_IN</text>
<text x="113" y="17.5">5V_USB_OUT</text>
<text x="24.1" y="20">12V_IN</text>
<text x="48" y="23.7">5</text>
<text x="54.3" y="21.9" transform="rotate(-90 54.3 21.9)">1</text>
<text x="59.3" y="23.7">6</text>
<text x="59.7" y="22.7">C0402</text>
<text x="64.8" y="21.3">L1008</text>
<text x="107.9" y="21.3">R0603</text>
<text x="59.3" y="27.5">3</text>
<text x="73.7" y="25.1">R0402</text>
<text x="81.3" y="26.4">C0402</text>
<text x="92.7" y="26.4">C0603</text>
<text x="99.1" y="26.4">C0402</text>
<text x="232.4" y="27.4">VCC_+3.3V</text>
<text x="25.4" y="30.2">C0603</text>
<text x="30.5" y="30.2">C0402</text>
<text x="43.2" y="31.5">R0402</text>
<text x="48" y="30.1">4</text>
<text x="49.5" y="32.7">SOT236_2D9X1D6_0D95</text>
<text x="59.3" y="30.1">2</text>
<text x="73.7" y="32.7">R0402</text>
<text x="161.3" y="30.2">P5V_IN</text>
<text x="182.6" y="32.6">4</text>
<text x="192.7" y="31.3">3</text>
<text x="199.4" y="31.5">L1008</text>
<text x="208.3" y="35.3">R0402</text>
<text x="162.6" y="39.1">C0603</text>
<text x="167.6" y="39.1">C0402</text>
<text x="182.6" y="39">1</text>
<text x="192.7" y="40.2">2</text>
<text x="192.7" y="37.7">5</text>
<text x="215.9" y="36.5">C0402</text>
<text x="229.9" y="36.5">C0603</text>
<text x="234.9" y="36.5">C0402</text>
<text x="184.1" y="43">SOT235_2D9X1D6_0D95</text>
<text x="208.3" y="42.9">R0402</text>
<text x="27.3" y="65.8">P5V_IN</text>
<text x="61" y="64.5">L1008</text>
<text x="88.3" y="60.7">VDDC</text>
<text x="46.7" y="68.2">4</text>
<text x="56.8" y="66.9">3</text>
<text x="72.4" y="69.6">R0402</text>
<text x="81.3" y="70.8">C0402</text>
<text x="88.9" y="69.6">C0603</text>
<text x="94" y="69.6">C0402</text>
<text x="29.2" y="74.6">C0603</text>
<text x="35.6" y="74.6">C0402</text>
<text x="46.7" y="74.5">1</text>
<text x="56.8" y="75.8">2</text>
<text x="56.8" y="73.3">5</text>
<text x="48.3" y="78.6">SOT235_2D9X1D6_0D95</text>
<text x="72.4" y="78.5">R0402</text>
<text x="170.8" y="81">P5V_IN</text>
<text x="194.1" y="83.4">4</text>
<text x="204.1" y="82.1">3</text>
<text x="208.3" y="83.5">L1008</text>
<text x="231.8" y="79.7">VDDQ</text>
<text x="243.2" y="79.7">VCC_+1.8V</text>
<text x="172.7" y="88.6">C0603</text>
<text x="177.8" y="88.6">C0402</text>
<text x="194.1" y="89.8">1</text>
<text x="204.1" y="88.5">5</text>
<text x="219.7" y="88.6">R0402</text>
<text x="227.3" y="88.6">C0603</text>
<text x="233.7" y="88.6">C0402</text>
<text x="240" y="84.8">R0402</text>
<text x="185.4" y="91.2">R0402</text>
<text x="195.6" y="93.8">SOT235_2D9X1D6_0D95</text>
<text x="204.1" y="91">2</text>
<text x="185.4" y="98.8">C0402</text>
<text x="219.7" y="97.5">R0402</text>
<text x="248.5" y="119">1</text>
<text x="248.5" y="116.4">1</text>
<text x="252.7" y="119.1">M_2D0_3D5</text>
<text x="252.7" y="116.6">M_2D0_3D5</text>
<text x="24.8" y="120.4">P5V_IN</text>
<text x="48" y="122.8">1</text>
<text x="49.5" y="121.6">SOT235_2D9X1D6_0D95</text>
<text x="60.6" y="122.8">5</text>
<text x="70.5" y="120.4">VCC_+1.8V</text>
<text x="248.5" y="124.1">1</text>
<text x="248.5" y="121.5">1</text>
<text x="252.7" y="124.2">M_2D0_3D5</text>
<text x="252.7" y="121.6">M_2D0_3D5</text>
<text x="27.9" y="129.3">C0603</text>
<text x="33" y="129.3">C0402</text>
<text x="39.4" y="128">R0402</text>
<text x="48" y="127.9">3</text>
<text x="53" y="131" transform="rotate(-90 53 131)">2</text>
<text x="60.6" y="127.9">4</text>
<text x="68.6" y="129.3">C0603</text>
<text x="74.9" y="129.3">C0402</text>
<text x="39.4" y="139.4">C0402</text>
<text x="241.3" y="149.6">Title</text>
<text x="241.3" y="153.4">Size</text>
<text x="246.4" y="153.4">Document Number</text>
<text x="283.2" y="154.7">1.0.0</text>
<text x="283.2" y="153.4">Rev</text>
<text x="241.3" y="157.2">Date:</text>
<text x="247.6" y="157.2">Monday, September 26, 2022</text>
<text x="266.7" y="157.2">Sheet</text>
<text x="273" y="157.2">5</text>
<text x="276.9" y="157.2">of</text>
<text x="280.7" y="157.2">10</text>
</g>
<g font-size="1.1" fill="#000080">
<text x="47" y="21.3">U5</text>
<text x="47" y="22.6">ETA8110</text>
<text x="57.1" y="20">C45</text>
<text x="61" y="20">0.1uF</text>
<text x="64.8" y="20">L1</text>
<text x="72.4" y="23.8">100K/1%</text>
<text x="72.4" y="20">WPN252012H2R2MT_2.2uH_2A</text>
<text x="73.7" y="22.6">R34</text>
<text x="81.3" y="22.6">C46</text>
<text x="93.3" y="22.6">C47</text>
<text x="98.4" y="22.6">C48</text>
<text x="101.6" y="20">R33</text>
<text x="107.9" y="20">NC_0R</text>
<text x="25.4" y="28.9">22uF/16V 0.1uF/16V</text>
<text x="26" y="26.4">C49</text>
<text x="31.1" y="26.4">C50</text>
<text x="81.3" y="25.1">100pF</text>
<text x="93.3" y="25.1">22uF</text>
<text x="98.4" y="25.1">0.1uF</text>
<text x="184.1" y="28.9">U6</text>
<text x="39.4" y="30.2">R35</text>
<text x="43.2" y="30.2">100K</text>
<text x="72.4" y="31.5">13K/1%</text>
<text x="73.7" y="30.2">R36</text>
<text x="163.2" y="35.3">C51</text>
<text x="168.3" y="35.3">C53</text>
<text x="184.1" y="30.2">ETA3414S2F</text>
<text x="199.4" y="30.2">L2</text>
<text x="205.7" y="34">100K/1%</text>
<text x="207" y="30.2">WPN252012H2R2MT_2.2uH_2A</text>
<text x="208.3" y="32.7">R37</text>
<text x="215.9" y="32.7">C54</text>
<text x="215.9" y="35.3">NC/33pF</text>
<text x="230.5" y="32.7">C55</text>
<text x="230.5" y="35.3">10uF</text>
<text x="235.6" y="32.7">C56</text>
<text x="235.6" y="35.3">0.1uF</text>
<text x="162.6" y="37.8">10uF</text>
<text x="168.3" y="37.8">0.1uF</text>
<text x="205.7" y="41.6">22.6K/1%</text>
<text x="208.3" y="40.4">R38</text>
<text x="48.3" y="64.5">U7</text>
<text x="48.3" y="65.8">ETA3414S2F</text>
<text x="61" y="63.2">L3</text>
<text x="61" y="61.9">WPN252012E1R0MT_1uH_3A</text>
<text x="89.5" y="65.8">C58</text>
<text x="94.6" y="65.8">C60</text>
<text x="29.8" y="70.8">C61</text>
<text x="36.2" y="70.8">C62</text>
<text x="72.4" y="67">R39</text>
<text x="72.4" y="68.3">10K/1%</text>
<text x="81.3" y="67">C57</text>
<text x="81.3" y="69.6">100pF</text>
<text x="89.5" y="68.3">22uF</text>
<text x="94.6" y="68.3">0.1uF</text>
<text x="29.8" y="73.4">10uF</text>
<text x="36.2" y="73.4">0.1uF</text>
<text x="72.4" y="75.9">R43</text>
<text x="72.4" y="77.2">20K/1%</text>
<text x="195.6" y="79.7">U8</text>
<text x="195.6" y="81">ETA3414S2F</text>
<text x="207" y="82.3">L4</text>
<text x="207" y="81">WPN252012E1R0MT_1uH_3A</text>
<text x="237.5" y="82.3">R16</text>
<text x="241.3" y="82.3">NC/0R</text>
<text x="173.4" y="84.8">C65</text>
<text x="173.4" y="87.3">10uF</text>
<text x="178.4" y="84.8">C66</text>
<text x="178.4" y="87.3">0.1uF</text>
<text x="186.2" y="88.6">R45</text>
<text x="219.7" y="86.1">R44</text>
<text x="219.7" y="87.3">20K/1%</text>
<text x="228" y="84.8">C67</text>
<text x="228" y="87.3">10uF</text>
<text x="233" y="84.8">C68</text>
<text x="233" y="87.3">4.7uF</text>
<text x="186.2" y="90.1">33K</text>
<text x="219.7" y="95">R46</text>
<text x="185.4" y="96.2">C69</text>
<text x="185.4" y="97.5">1uF</text>
<text x="219.7" y="96.2">10K/1%</text>
<text x="49.5" y="119.1">U9</text>
<text x="242.6" y="119.1">H2</text>
<text x="242.6" y="116.6">H1</text>
<text x="28.6" y="125.4">C70</text>
<text x="33.7" y="125.4">C71</text>
<text x="39.4" y="125.4">R47</text>
<text x="49.5" y="120.4">ETA5050V18S2F</text>
<text x="69.2" y="125.4">C72</text>
<text x="74.3" y="125.4">C73</text>
<text x="242.6" y="124.2">H4</text>
<text x="242.6" y="121.6">H3</text>
<text x="28.6" y="128">10uF</text>
<text x="33.7" y="128">0.1uF</text>
<text x="39.4" y="126.7">33K</text>
<text x="69.2" y="128">10uF</text>
<text x="74.3" y="128">0.1uF</text>
<text x="39.4" y="136.9">C74</text>
<text x="39.4" y="138.1">1uF</text>
</g>
<g font-size="1.1" fill="#004080">
<text x="50.2" y="24.6">VIN</text>
<text x="55.2" y="24.9" transform="rotate(-90 55.2 24.9)">BS</text>
<text x="55.8" y="24.6">SW</text>
<text x="56.3" y="28.4">FB</text>
<text x="50.2" y="30.9">EN</text>
<text x="55.2" y="30.9">GND</text>
<text x="184.8" y="33.5">VIN</text>
<text x="189.8" y="32.2">LX</text>
<text x="184.8" y="39.8">EN</text>
<text x="188.6" y="41.1">GND</text>
<text x="189.7" y="38.5">FB</text>
<text x="48.9" y="69">VIN</text>
<text x="53.9" y="67.7">LX</text>
<text x="48.9" y="75.4">EN</text>
<text x="52.7" y="76.6">GND</text>
<text x="53.8" y="74.1">FB</text>
<text x="201.2" y="83">LX</text>
<text x="196.2" y="84.3">VIN</text>
<text x="201.1" y="89.3">FB</text>
<text x="196.2" y="90.6">EN</text>
<text x="200" y="91.9">GND</text>
<text x="246.2" y="119.8">H</text>
<text x="246.2" y="117.3">H</text>
<text x="50.2" y="123.6">VIN</text>
<text x="56" y="123.6">VOUT</text>
<text x="246.2" y="124.9">H</text>
<text x="246.2" y="122.4">H</text>
<text x="50.2" y="128.7">EN</text>
<text x="53.9" y="128.8" transform="rotate(-90 53.9 128.8)">GND</text>
<text x="57.4" y="128.7">NC</text>
</g>
<g font-size="1.1" fill="#f00">
<text x="174.2" y="38.8">PWR_SEQ2</text>
<text x="195.7" y="116">PWR_SEQ2</text>
<text x="204.7" y="116">[4]</text>
</g>
<g font-size=".9">
<text x="35.6" y="7.2">5</text>
<text x="91.4" y="7.2">4</text>
<text x="147.3" y="7.2">3</text>
<text x="203.2" y="7.2">2</text>
<text x="259.1" y="7.2">1</text>
<text x="6.7" y="27">D</text>
<text x="287.4" y="27">D</text>
<text x="6.7" y="64.5">C</text>
<text x="287.4" y="64.5">C</text>
<text x="6.7" y="102">B</text>
<text x="287.4" y="102">B</text>
<text x="6.7" y="139.4">A</text>
<text x="287.4" y="139.4">A</text>
<text x="35.6" y="158.3">5</text>
<text x="91.4" y="158.3">4</text>
<text x="147.3" y="158.3">3</text>
<text x="203.2" y="158.3">2</text>
<text x="259.1" y="158.3">1</text>
</g>
</svg>
